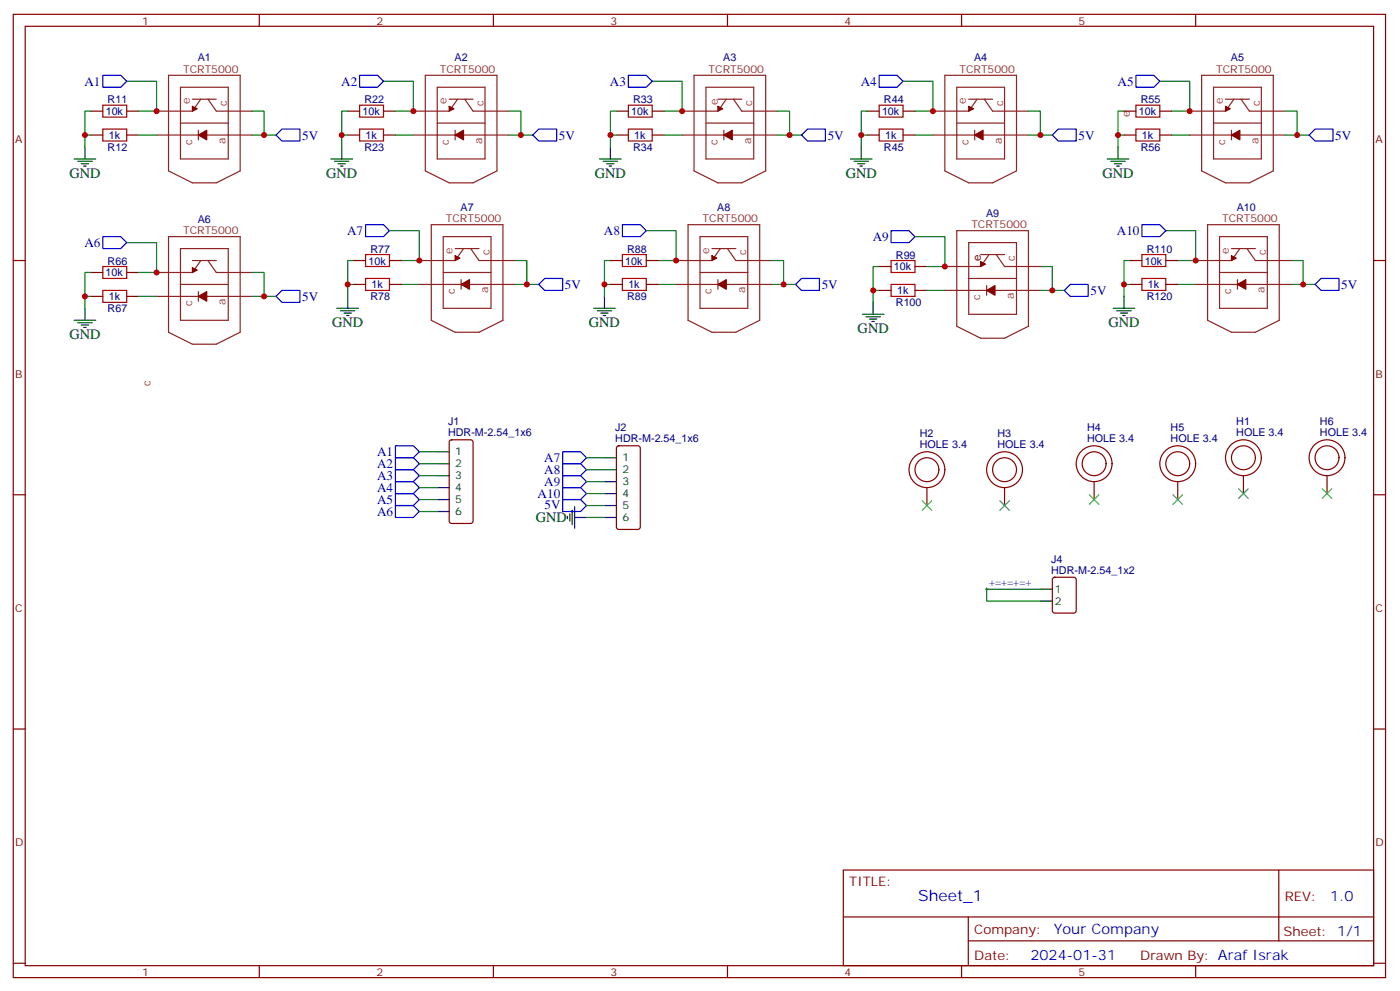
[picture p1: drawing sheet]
<svg xmlns="http://www.w3.org/2000/svg" width="414mm" height="293mm" viewBox="0 0 414 293" stroke-linecap="round" stroke-linejoin="round" font-family="sans-serif">
<g fill="none" stroke="#870000" stroke-width=".35">
<path d="M3.9 4.2h405.4v284.4h-405.4zM7.4 7.8h398.3v277.2h-398.3zM76.6 4.2v3.6M145.7 4.2v3.6M214.9 4.2v3.6M284 4.2v3.6M353.2 4.2v3.6M26.8 32.8h3.6M26.8 39.9h3.6M37.4 32.8h3.6M37.4 39.9h3.6M102.7 32.8h3.5"/>
<path d="M102.7 39.9h3.5M113.3 32.8h3.5M113.3 39.9h3.5M182.1 32.8h3.5M182.1 39.9h3.5M192.7 32.8h3.5M192.7 39.9h3.5M256.2 32.8h3.5M256.2 39.9h3.5M266.7 32.8h3.6M266.7 39.9h3.6M332 32.8h3.5"/>
<path d="M332 39.9h3.5M342.6 32.8h3.5M342.6 39.9h3.5M3.9 76.9h3.5M104.5 76.9h3.5M115 76.9h3.6M180.3 76.9h3.5M190.9 76.9h3.5M259.7 78.7h3.5M270.3 78.7h3.5M333.8 76.9h3.5M344.3 76.9h3.6"/>
<path d="M405.7 76.9h3.6M26.8 80.4h3.6M26.8 87.5h3.6M37.4 80.4h3.6M37.4 87.5h3.6M104.5 84h3.5M115 84h3.6M180.3 84h3.5M190.9 84h3.5M259.7 85.7h3.5M270.3 85.7h3.5M333.8 84h3.5"/>
<path d="M344.3 84h3.6M132.9 130l.5-.2h5.6l.7 .5v23.5l-.4 .7h-5.9l-.7-.4v-23.6zM182.3 131.8l.5-.2h5.6l.7 .4v23.6l-.4 .6-5.9 .1-.7-.5v-23.5zM3.9 146h3.5M273.8 143.9v5.3M296.7 143.9v5.3M323.2 142.2v5.3M347.9 142.2v5.3M367.3 140.4v5.3M392 140.4v5.3M405.7 146h3.6M311.1 170.6l.4-.2h5.7l.6 .4 .1 9.5-.5 .6-5.9 .1-.6-.5-.1-9.4z"/>
<path d="M3.9 215.2h3.5M405.7 215.2h3.6M249.1 256.8h156.6v28.2h-156.6zM377.7 256.8v20.9M249.1 270.7h156.5M286 277.7h119.6M286 270.7v14.1M3.9 284.3h3.5M76.6 285v3.6M145.7 285v3.6M214.9 285v3.6M284 285v3.6"/>
<path d="M353.2 285v3.6M405.7 284.3h3.6"/>
<circle cx="273.8" cy="138.6" r="3.5"/>
<circle cx="273.8" cy="138.6" r="5.3"/>
<circle cx="296.7" cy="138.6" r="3.5"/>
<circle cx="296.7" cy="138.6" r="5.3"/>
<circle cx="323.2" cy="136.9" r="3.5"/>
<circle cx="323.2" cy="136.9" r="5.3"/>
<circle cx="347.9" cy="136.9" r="3.5"/>
<circle cx="347.9" cy="136.9" r="5.3"/>
<circle cx="367.3" cy="135.1" r="3.5"/>
<circle cx="367.3" cy="135.1" r="5.3"/>
<circle cx="392" cy="135.1" r="3.5"/>
<circle cx="392" cy="135.1" r="5.3"/>
</g>
<g fill="none" stroke="#008700" stroke-width=".35">
<path d="M25.1 39.9h1.7M26.8 32.8h-1.7v10.6M37.4 24h8.8v8.8h-5.2M41 39.9h5.2M74.5 32.8h3.5v7.1h3.5M74.5 39.9h3.5M100.9 39.9h1.8M102.7 32.8h-1.8v10.6M113.3 24h8.8v8.8h-5.3M116.8 39.9h5.3M150.3 32.8h3.5v7.1h3.6M150.3 39.9h3.5"/>
<path d="M180.3 39.9h1.8M182.1 32.8h-1.8v10.6M192.7 24h8.8v8.8h-5.3M196.2 39.9h5.3M229.7 32.8h3.5v7.1h3.5M229.7 39.9h3.5M254.4 39.9h1.8M256.2 32.8h-1.8v10.6M266.7 24h8.9v8.8h-5.3M270.3 39.9h5.3M303.8 32.8h3.5v7.1h3.5M303.8 39.9h3.5"/>
<path d="M330.2 39.9h1.8M332 32.8h-1.8v10.6M342.6 24h8.8v8.8h-5.3M346.1 39.9h5.3M379.6 32.8h3.6v7.1h3.5M379.6 39.9h3.6M37.4 71.6h8.8v8.8h-5.2M104.5 76.9h-1.8v10.6M115 68.1h8.9v8.8h-5.3M152.1 76.9h3.5v7.1h3.5M180.3 76.9h-1.8v10.6M190.9 68.1h8.8v8.8h-5.3"/>
<path d="M227.9 76.9h3.6v7.1h3.5M259.7 78.7h-1.8v10.6M270.3 69.8h8.8v8.9h-5.3M307.3 78.7h3.5v7h3.6M333.8 76.9h-1.8v10.6M344.3 68.1h8.9v8.8h-5.3M381.4 76.9h3.5v7.1h3.5M25.1 87.5h1.7M26.8 80.4h-1.7v10.6M41 87.5h5.2M74.5 80.4h3.5v7.1h3.5M74.5 87.5h3.5"/>
<path d="M102.7 84h1.8M118.6 84h5.3M152.1 84h3.5M178.5 84h1.8M194.4 84h5.3M227.9 84h3.6M257.9 85.7h1.8M273.8 85.7h5.3M307.3 85.7h3.5M332 84h1.8M347.9 84h5.3M381.4 84h3.5"/>
<path d="M123.9 133.3h5.3M123.9 136.9h5.3M173.2 135.1h5.3M173.2 138.6h5.3M123.9 140.4h5.3M123.9 143.9h5.3M123.9 147.5h5.3M123.9 151h5.3M173.2 142.2h5.3M173.2 145.7h5.3M173.2 149.2h5.3M173.2 152.8h5.3"/>
<path d="M307.3 173.9h-15.9v3.5h15.9"/>
</g>
<g fill="none" stroke="#8c2424" stroke-width=".35">
<path d="M46.2 39.9h28.3M49.8 22.2h21.1v28.2l-7 3.6h-7.1l-7-3.6zM53.3 36.3h14.1M53.3 25.8h14.1v21.1h-14.1zM56.8 29.3h7.1M58.6 38.5v2.8M59.3 29.3l-2.5 3.5h-10.6M61.4 29.3l2.5 3.5h10.6M122.1 39.9h28.2M125.6 22.2h21.2v28.2l-7.1 3.6h-7l-7.1-3.6zM129.2 36.3h14.1M129.2 25.8h14.1v21.1h-14.1z"/>
<path d="M132.7 29.3h7M134.4 38.5v2.8M135.1 29.3l-2.4 3.5h-10.6M137.3 29.3l2.4 3.5h10.6M201.5 39.9h28.2M205 22.2h21.2v28.2l-7.1 3.6h-7l-7.1-3.6zM208.5 36.3h14.1M208.5 25.8h14.1v21.1h-14.1zM212.1 29.3h7M213.8 38.5v2.8M214.5 29.3l-2.4 3.5h-10.6M216.6 29.3l2.5 3.5h10.6"/>
<path d="M275.6 39.9h28.2M279.1 22.2h21.1v28.2l-7 3.6h-7.1l-7-3.6zM282.6 36.3h14.1M282.6 25.8h14.1v21.1h-14.1zM286.1 29.3h7.1M287.9 38.5v2.8M288.6 29.3l-2.5 3.5h-10.5M290.7 29.3l2.5 3.5h10.6M351.4 39.9h28.2M354.9 22.2h21.2v28.2l-7.1 3.6h-7l-7.1-3.6zM358.5 36.3h14.1M358.5 25.8h14.1v21.1h-14.1z"/>
<path d="M362 29.3h7M363.7 38.5v2.8M364.5 29.3l-2.5 3.5h-10.6M366.6 29.3l2.4 3.5h10.6M49.8 69.8h21.1v28.3l-7 3.5h-7.1l-7-3.5zM53.3 73.4h14.1v21.1h-14.1zM56.8 76.9h7.1M59.3 76.9l-2.5 3.5h-10.6M61.4 76.9l2.5 3.5h10.6M127.4 66.3h21.2v28.2l-7.1 3.6h-7.1l-7-3.6zM130.9 69.8h14.1v21.2h-14.1zM134.4 73.4h7.1"/>
<path d="M136.9 73.4l-2.5 3.5h-10.5M139 73.4l2.5 3.5h10.6M203.2 66.3h21.2v28.2l-7.1 3.6h-7l-7.1-3.6zM206.8 69.8h14.1v21.2h-14.1zM210.3 73.4h7M212.8 73.4l-2.5 3.5h-10.6M214.9 73.4l2.4 3.5h10.6M282.6 68.1h21.2v28.2l-7.1 3.5h-7l-7.1-3.5zM286.1 71.6h14.1v21.2h-14.1zM289.7 75.1h7M292.1 75.1l-2.4 3.6h-10.6M294.3 75.1l2.4 3.6h10.6"/>
<path d="M356.7 66.3h21.2v28.2l-7.1 3.6h-7.1l-7-3.6zM360.2 69.8h14.1v21.2h-14.1zM363.7 73.4h7.1M366.2 73.4l-2.5 3.5h-10.5M368.3 73.4l2.5 3.5h10.6M46.2 87.5h28.3M53.3 84h14.1M58.6 86.1v2.8M123.9 84h28.2M130.9 80.4h14.1M136.2 82.6v2.8M199.7 84h28.2"/>
<path d="M206.8 80.4h14.1M212.1 82.6v2.8M279.1 85.7h28.2M286.1 82.2h14.1M291.4 84.3v2.8M353.2 84h28.2M360.2 80.4h14.1M365.5 82.6v2.8"/>
</g>
<g fill="#870000" stroke="#870000" stroke-width=".35">
<path d="M286.1 31.4l1.4 .7-1.4 .7z"/>
<path d="M287.9 39.9l2.5-1.4v2.8z"/>
<path d="M212.1 31.4l1.4 .7-1.4 .7z"/>
<path d="M213.8 39.9l2.5-1.4v2.8z"/>
<path d="M132.7 31.4l1.4 .7-1.4 .7z"/>
<path d="M134.4 39.9l2.5-1.4v2.8z"/>
<path d="M56.8 31.4l1.4 .7-1.4 .7z"/>
<path d="M58.6 39.9l2.5-1.4v2.8z"/>
<path d="M362 31.4l1.4 .7-1.4 .7z"/>
<path d="M363.7 39.9l2.5-1.4v2.8z"/>
<path d="M56.8 79l1.4 .7-1.4 .7z"/>
<path d="M58.6 87.5l2.5-1.4v2.8z"/>
<path d="M134.4 75.5l1.5 .7-1.5 .7z"/>
<path d="M136.2 84l2.5-1.4v2.8z"/>
<path d="M210.3 75.5l1.4 .7-1.4 .7z"/>
<path d="M212.1 84l2.4-1.4v2.8z"/>
<path d="M289.7 77.3l1.4 .7-1.4 .7z"/>
<path d="M291.4 85.7l2.5-1.4v2.8z"/>
<path d="M363.7 75.5l1.5 .7-1.5 .7z"/>
<path d="M365.5 84l2.5-1.4v2.8z"/>
</g>
<g fill="none" stroke="#a10000" stroke-width=".35">
<path d="M30.4 31h7v3.6h-7zM30.4 38.1h7v3.5h-7zM106.2 31h7.1v3.6h-7.1zM106.2 38.1h7.1v3.5h-7.1zM185.6 31h7.1v3.6h-7.1zM185.6 38.1h7.1v3.5h-7.1zM259.7 31h7v3.6h-7zM259.7 38.1h7v3.5h-7zM335.5 38.1h7.1v3.5h-7.1zM335.5 31h7.1v3.6h-7.1zM30.4 78.7h7v3.5h-7zM108 75.1h7v3.6h-7z"/>
<path d="M183.8 75.1h7.1v3.6h-7.1zM263.2 76.9h7.1v3.5h-7.1zM337.3 75.1h7v3.6h-7zM30.4 85.7h7v3.6h-7zM108 82.2h7v3.5h-7zM183.8 82.2h7.1v3.5h-7.1zM263.2 84h7.1v3.5h-7.1zM337.3 82.2h7v3.5h-7z"/>
</g>
<g fill="none" stroke="#000" stroke-width=".35">
<path d="M21.9 46.9h6.4M23 47.6h4.2M24 48.3h2.1M24.7 49h.7M25.1 43.4v3.5M97.8 46.9h6.3M98.8 47.6h4.2M99.9 48.3h2.1M100.6 49h.7M100.9 43.4v3.5M177.1 46.9h6.4M178.2 47.6h4.2"/>
<path d="M179.2 48.3h2.2M180 49h.7M180.3 43.4v3.5M251.2 46.9h6.4M252.3 47.6h4.2M253.3 48.3h2.1M254 49h.7M254.4 43.4v3.5M327.1 46.9h6.3M328.1 47.6h4.3M329.2 48.3h2.1M329.9 49h.7"/>
<path d="M330.2 43.4v3.5M21.9 94.5h6.4M23 95.2h4.2M24 96h2.1M24.7 96.7h.7M25.1 91v3.5M99.5 91h6.4M100.6 91.7h4.2M101.6 92.4h2.2M102.3 93.1h.7M102.7 87.5v3.5M175.4 91h6.3"/>
<path d="M176.4 91.7h4.3M177.5 92.4h2.1M178.2 93.1h.7M178.5 87.5v3.5M254.7 92.8h6.4M255.8 93.5h4.2M256.9 94.2h2.1M257.6 94.9h.7M257.9 89.3v3.5M328.8 91h6.4M329.9 91.7h4.2M330.9 92.4h2.2"/>
<path d="M331.6 93.1h.8M332 87.5v3.5M129.2 133.3h3.5M129.2 136.9h3.5M178.5 135.1h3.6M178.5 138.6h3.6M129.2 140.4h3.5M129.2 143.9h3.5M129.2 147.5h3.5M129.2 151h3.5M167.6 152.4v.7M168.3 151.7v2.1"/>
<path d="M169 150.6v4.3M169.7 152.8h3.5M169.7 149.6v6.3M178.5 142.2h3.6M178.5 145.7h3.6M178.5 149.2h3.6M178.5 152.8h3.6M307.3 173.9h3.5M307.3 177.4h3.5"/>
</g>
<g fill="none" stroke="#00f" stroke-width=".35">
<path d="M30.4 22.2h5.3l1.7 1.8-1.7 1.8h-5.3zM83.3 38.1h5.3v3.5h-5.3l-1.8-1.7zM106.2 22.2h5.3l1.8 1.8-1.8 1.8h-5.3zM159.1 38.1h5.3v3.5h-5.3l-1.7-1.7zM185.6 22.2h5.3l1.8 1.8-1.8 1.8h-5.3zM236.7 39.9l1.8-1.8h5.3v3.5h-5.3zM259.7 22.2h5.3l1.7 1.8-1.7 1.8h-5.3zM310.8 39.9l1.8-1.8h5.3v3.5h-5.3zM335.5 22.2h5.3l1.8 1.8-1.8 1.8h-5.3zM386.7 39.9l1.7-1.8h5.3v3.5h-5.3zM30.4 69.8h5.3l1.7 1.8-1.7 1.8h-5.3zM108 66.3h5.3l1.7 1.8-1.7 1.7h-5.3z"/>
<path d="M183.8 66.3h5.3l1.8 1.8-1.8 1.7h-5.3zM263.2 68.1h5.3l1.8 1.7-1.8 1.8h-5.3zM337.3 66.3h5.3l1.7 1.8-1.7 1.7h-5.3zM81.5 87.5l1.8-1.8h5.3v3.6h-5.3zM159.1 84l1.8-1.8h5.3v3.5h-5.3zM235 84l1.7-1.8h5.3v3.5h-5.3zM314.4 85.7l1.7-1.7h5.3v3.5h-5.3zM388.4 84l1.8-1.8h5.3v3.5h-5.3zM116.8 131.6h5.3l1.8 1.7-1.8 1.8h-5.3zM116.8 135.1h5.3l1.8 1.8-1.8 1.7h-5.3zM116.8 138.6h5.3l1.8 1.8-1.8 1.8h-5.3zM166.2 133.3h5.3l1.7 1.8-1.7 1.8h-5.3z"/>
<path d="M166.2 136.9h5.3l1.7 1.7-1.7 1.8h-5.3zM116.8 142.2h5.3l1.8 1.7-1.8 1.8h-5.3zM116.8 145.7h5.3l1.8 1.8-1.8 1.7h-5.3zM116.8 149.2h5.3l1.8 1.8-1.8 1.8h-5.3zM166.2 140.4h5.3l1.7 1.8-1.7 1.7h-5.3zM166.2 143.9h5.3l1.7 1.8-1.7 1.8h-5.3zM166.2 147.5h5.3l1.7 1.7-1.7 1.8h-5.3z"/>
</g>
<path d="M291.1 173.9h.7M291.4 173.6v.7" fill="none" stroke="#000" stroke-width=".3"/>
<path d="M272.4 147.8l2.8 2.8M275.2 147.8l-2.8 2.8M295.3 147.8l2.8 2.8M298.1 147.8l-2.8 2.8M321.8 146l2.8 2.9M324.6 146l-2.8 2.9M346.5 146l2.8 2.9M349.3 146l-2.8 2.9M365.9 144.3l2.8 2.8M368.7 144.3l-2.8 2.8M390.6 144.3l2.8 2.8M393.4 144.3l-2.8 2.8" fill="none" stroke="#3c3" stroke-width=".35"/>
<g fill="#c00">
<circle cx="122.1" cy="32.8" r=".88"/>
<circle cx="254.4" cy="39.9" r=".88"/>
<circle cx="307.3" cy="39.9" r=".88"/>
<circle cx="180.3" cy="39.9" r=".88"/>
<circle cx="233.2" cy="39.9" r=".88"/>
<circle cx="100.9" cy="39.9" r=".88"/>
<circle cx="153.8" cy="39.9" r=".88"/>
<circle cx="25.1" cy="39.9" r=".88"/>
<circle cx="46.2" cy="32.8" r=".88"/>
<circle cx="78" cy="39.9" r=".88"/>
<circle cx="383.2" cy="39.9" r=".88"/>
<circle cx="351.4" cy="32.8" r=".88"/>
<circle cx="330.2" cy="39.9" r=".88"/>
<circle cx="275.6" cy="32.8" r=".88"/>
<circle cx="201.5" cy="32.8" r=".88"/>
<circle cx="353.2" cy="76.9" r=".88"/>
<circle cx="25.1" cy="87.5" r=".88"/>
<circle cx="46.2" cy="80.4" r=".88"/>
<circle cx="78" cy="87.5" r=".88"/>
<circle cx="155.6" cy="84" r=".88"/>
<circle cx="123.9" cy="76.9" r=".88"/>
<circle cx="102.7" cy="84" r=".88"/>
<circle cx="231.5" cy="84" r=".88"/>
<circle cx="178.5" cy="84" r=".88"/>
<circle cx="310.8" cy="85.7" r=".88"/>
<circle cx="384.9" cy="84" r=".88"/>
<circle cx="332" cy="84" r=".88"/>
<circle cx="199.7" cy="76.9" r=".88"/>
<circle cx="279.1" cy="78.7" r=".88"/>
<circle cx="257.9" cy="85.7" r=".88"/>
</g>
<text font-size="4.6" fill="#00f" x="271.2" y="265.8">Sheet_1</text>
<g font-size="4.2">
<text x="20.5" y="52.6">GND</text>
<text x="96.3" y="52.6">GND</text>
<text x="175.7" y="52.6">GND</text>
<text x="249.8" y="52.6">GND</text>
<text x="325.6" y="52.6">GND</text>
<text x="20.5" y="100.2">GND</text>
<text x="98.1" y="96.7">GND</text>
<text x="174" y="96.7">GND</text>
<text x="253.3" y="98.4">GND</text>
<text x="327.4" y="96.7">GND</text>
<text x="158.3" y="154.1">GND</text>
</g>
<g font-size="4.2" fill="#00f">
<text x="392.9" y="266.1">1.0</text>
<text x="311.3" y="275.6">Your Company</text>
<text x="304.3" y="283.4">2024-01-31</text>
</g>
<g font-size="3.9" fill="#00f">
<text x="24.9" y="25.3">A1</text>
<text x="100.8" y="25.2">A2</text>
<text x="180.2" y="25.2">A3</text>
<text x="254.2" y="25.2">A4</text>
<text x="330.1" y="25.3">A5</text>
<text x="89.3" y="41.2">5V</text>
<text x="165.1" y="41.2">5V</text>
<text x="244.5" y="41.2">5V</text>
<text x="318.6" y="41.2">5V</text>
<text x="394.4" y="41.2">5V</text>
<text x="102.5" y="69.3">A7</text>
<text x="178.4" y="69.3">A8</text>
<text x="257.8" y="71.1">A9</text>
<text x="329.9" y="69.3">A10</text>
<text x="24.9" y="72.9">A6</text>
<text x="89.3" y="88.8">5V</text>
<text x="166.9" y="85.3">5V</text>
<text x="242.7" y="85.3">5V</text>
<text x="322.1" y="87.1">5V</text>
<text x="396.2" y="85.3">5V</text>
<text x="111.4" y="134.6">A1</text>
<text x="160.8" y="136.3">A7</text>
<text x="111.4" y="138.1">A2</text>
<text x="111.4" y="141.7">A3</text>
<text x="160.8" y="139.9">A8</text>
<text x="160.8" y="143.4">A9</text>
<text x="111.4" y="145.2">A4</text>
<text x="111.4" y="148.7">A5</text>
<text x="158.8" y="146.9">A10</text>
<text x="111.4" y="152.2">A6</text>
<text x="160.9" y="150.4">5V</text>
</g>
<g font-size="3.9" fill="#800">
<text x="250.9" y="261.4">TITLE:</text>
<text x="379.5" y="266.1">REV:</text>
<text x="287.8" y="275.6">Company:</text>
<text x="379.1" y="276.2">Sheet: 1/1</text>
<text x="287.8" y="283.3">Date:</text>
<text x="336.8" y="283.4">Drawn By: Araf Israk</text>
</g>
<g font-size="3.2" fill="#800">
<text x="42" y="7.2">1</text>
<text x="111.2" y="7.2">2</text>
<text x="180.3" y="7.2">3</text>
<text x="249.4" y="7.2">4</text>
<text x="318.6" y="7.2">5</text>
<text x="4.4" y="42.3">A</text>
<text x="406.3" y="42.3">A</text>
<text x="4.4" y="111.5">B</text>
<text x="406.3" y="111.5">B</text>
<text x="4.4" y="180.6">C</text>
<text x="406.3" y="180.6">C</text>
<text x="4.4" y="249.8">D</text>
<text x="406.3" y="249.8">D</text>
<text x="42" y="288">1</text>
<text x="111.2" y="288">2</text>
<text x="180.3" y="288">3</text>
<text x="249.4" y="288">4</text>
<text x="318.6" y="288">5</text>
</g>
<g font-size="3.2" fill="#8d2323">
<text x="54.1" y="21.4">TCRT5000</text>
<text x="129.9" y="21.4">TCRT5000</text>
<text x="209.3" y="21.4">TCRT5000</text>
<text x="283.4" y="21.4">TCRT5000</text>
<text x="359.2" y="21.4">TCRT5000</text>
<text x="56" y="30.8" transform="rotate(-90 56 30.8)">e</text>
<text x="67" y="31.1" transform="rotate(-90 67 31.1)">c</text>
<text x="131.9" y="30.8" transform="rotate(-90 131.9 30.8)">e</text>
<text x="142.8" y="31.1" transform="rotate(-90 142.8 31.1)">c</text>
<text x="212.1" y="31" transform="rotate(-90 212.1 31)">e</text>
<text x="222.2" y="31.1" transform="rotate(-90 222.2 31.1)">c</text>
<text x="285.3" y="30.8" transform="rotate(-90 285.3 30.8)">e</text>
<text x="296.3" y="31.1" transform="rotate(-90 296.3 31.1)">c</text>
<text x="333.8" y="34.6" transform="rotate(-90 333.8 34.6)">e</text>
<text x="361.2" y="30.8" transform="rotate(-90 361.2 30.8)">e</text>
<text x="372.1" y="31.1" transform="rotate(-90 372.1 31.1)">c</text>
<text x="56.7" y="42.8" transform="rotate(-90 56.7 42.8)">c</text>
<text x="66.6" y="42.4" transform="rotate(-90 66.6 42.4)">a</text>
<text x="132.6" y="42.8" transform="rotate(-90 132.6 42.8)">c</text>
<text x="142.5" y="42.4" transform="rotate(-90 142.5 42.4)">a</text>
<text x="212" y="42.8" transform="rotate(-90 212 42.8)">c</text>
<text x="221.8" y="42.4" transform="rotate(-90 221.8 42.4)">a</text>
<text x="286" y="42.8" transform="rotate(-90 286 42.8)">c</text>
<text x="295.9" y="42.4" transform="rotate(-90 295.9 42.4)">a</text>
<text x="361.9" y="42.8" transform="rotate(-90 361.9 42.8)">c</text>
<text x="371.8" y="42.4" transform="rotate(-90 371.8 42.4)">a</text>
<text x="131.7" y="65.5">TCRT5000</text>
<text x="207.5" y="65.5">TCRT5000</text>
<text x="361" y="65.5">TCRT5000</text>
<text x="54.1" y="69.1">TCRT5000</text>
<text x="286.9" y="67.3">TCRT5000</text>
<text x="133.6" y="74.9" transform="rotate(-90 133.6 74.9)">e</text>
<text x="144.6" y="75.2" transform="rotate(-90 144.6 75.2)">c</text>
<text x="209.5" y="74.9" transform="rotate(-90 209.5 74.9)">e</text>
<text x="220.4" y="75.2" transform="rotate(-90 220.4 75.2)">c</text>
<text x="289.7" y="76.9" transform="rotate(-90 289.7 76.9)">e</text>
<text x="299.8" y="77" transform="rotate(-90 299.8 77)">c</text>
<text x="362.9" y="74.9" transform="rotate(-90 362.9 74.9)">e</text>
<text x="373.9" y="75.2" transform="rotate(-90 373.9 75.2)">c</text>
<text x="134.3" y="86.9" transform="rotate(-90 134.3 86.9)">c</text>
<text x="144.2" y="86.5" transform="rotate(-90 144.2 86.5)">a</text>
<text x="210.2" y="86.9" transform="rotate(-90 210.2 86.9)">c</text>
<text x="220.1" y="86.5" transform="rotate(-90 220.1 86.5)">a</text>
<text x="289.6" y="88.6" transform="rotate(-90 289.6 88.6)">c</text>
<text x="299.4" y="88.3" transform="rotate(-90 299.4 88.3)">a</text>
<text x="363.6" y="86.9" transform="rotate(-90 363.6 86.9)">c</text>
<text x="373.5" y="86.5" transform="rotate(-90 373.5 86.5)">a</text>
<text x="56.7" y="90.4" transform="rotate(-90 56.7 90.4)">c</text>
<text x="66.6" y="90.1" transform="rotate(-90 66.6 90.1)">a</text>
<text x="44.5" y="113.9" transform="rotate(-90 44.5 113.9)">c</text>
</g>
<g font-size="3.2" fill="#000080">
<text x="58.4" y="18.1">A1</text>
<text x="134.3" y="18.1">A2</text>
<text x="213.6" y="18.1">A3</text>
<text x="287.7" y="18.1">A4</text>
<text x="363.6" y="18.1">A5</text>
<text x="31.2" y="34">10k</text>
<text x="31.8" y="30.5">R11</text>
<text x="107.1" y="34">10k</text>
<text x="107.6" y="30.5">R22</text>
<text x="186.4" y="34">10k</text>
<text x="187" y="30.5">R33</text>
<text x="260.5" y="34">10k</text>
<text x="261.1" y="30.5">R44</text>
<text x="336.4" y="34">10k</text>
<text x="336.9" y="30.5">R55</text>
<text x="32.1" y="41">1k</text>
<text x="108" y="41">1k</text>
<text x="187.4" y="41">1k</text>
<text x="261.4" y="41">1k</text>
<text x="337.3" y="41">1k</text>
<text x="31.8" y="44.6">R12</text>
<text x="107.6" y="44.6">R23</text>
<text x="187" y="44.6">R34</text>
<text x="261.1" y="44.6">R45</text>
<text x="336.9" y="44.6">R56</text>
<text x="58.4" y="65.7">A6</text>
<text x="136" y="62.2">A7</text>
<text x="211.9" y="62.2">A8</text>
<text x="291.2" y="64">A9</text>
<text x="365.3" y="62.2">A10</text>
<text x="109.4" y="74.6">R77</text>
<text x="185.3" y="74.6">R88</text>
<text x="264.6" y="76.3">R99</text>
<text x="338.7" y="74.6">R110</text>
<text x="31.2" y="81.6">10k</text>
<text x="31.8" y="78.1">R66</text>
<text x="108.8" y="78.1">10k</text>
<text x="184.7" y="78.1">10k</text>
<text x="264.1" y="79.8">10k</text>
<text x="338.1" y="78.1">10k</text>
<text x="32.1" y="88.7">1k</text>
<text x="109.4" y="88.7">R78</text>
<text x="109.7" y="85.1">1k</text>
<text x="185.3" y="88.7">R89</text>
<text x="185.6" y="85.1">1k</text>
<text x="265" y="86.9">1k</text>
<text x="338.7" y="88.7">R120</text>
<text x="339.1" y="85.1">1k</text>
<text x="31.8" y="92.2">R67</text>
<text x="264.6" y="90.4">R100</text>
<text x="132.4" y="125.5">J1</text>
<text x="365.2" y="125.6">H1</text>
<text x="389.9" y="125.6">H6</text>
<text x="132.4" y="128.8">HDR-M-2.54_1x6</text>
<text x="181.7" y="130.5">HDR-M-2.54_1x6</text>
<text x="181.7" y="127.3">J2</text>
<text x="271.7" y="129.1">H2</text>
<text x="294.6" y="129.1">H3</text>
<text x="321.1" y="130.5">HOLE 3.4</text>
<text x="321.1" y="127.4">H4</text>
<text x="345.8" y="130.5">HOLE 3.4</text>
<text x="345.8" y="127.4">H5</text>
<text x="365.2" y="128.8">HOLE 3.4</text>
<text x="389.9" y="128.8">HOLE 3.4</text>
<text x="271.7" y="132.3">HOLE 3.4</text>
<text x="294.6" y="132.3">HOLE 3.4</text>
<text x="310.5" y="166.1">J4</text>
<text x="310.5" y="169.3">HDR-M-2.54_1x2</text>
</g>
<g font-size="3.2">
<text x="134.4" y="134.4">1</text>
<text x="134.4" y="137.9">2</text>
<text x="183.8" y="136.2">1</text>
<text x="134.4" y="141.5">3</text>
<text x="183.8" y="139.7">2</text>
<text x="183.8" y="143.2">3</text>
<text x="134.4" y="145">4</text>
<text x="134.4" y="148.5">5</text>
<text x="183.8" y="146.8">4</text>
<text x="134.4" y="152">6</text>
<text x="183.8" y="150.3">5</text>
<text x="183.8" y="153.8">6</text>
<text x="311.5" y="175">1</text>
<text x="311.5" y="178.5">2</text>
</g>
<text font-size="3.2" fill="#00f" x="292.1" y="173">+=+=+=+</text>
</svg>
